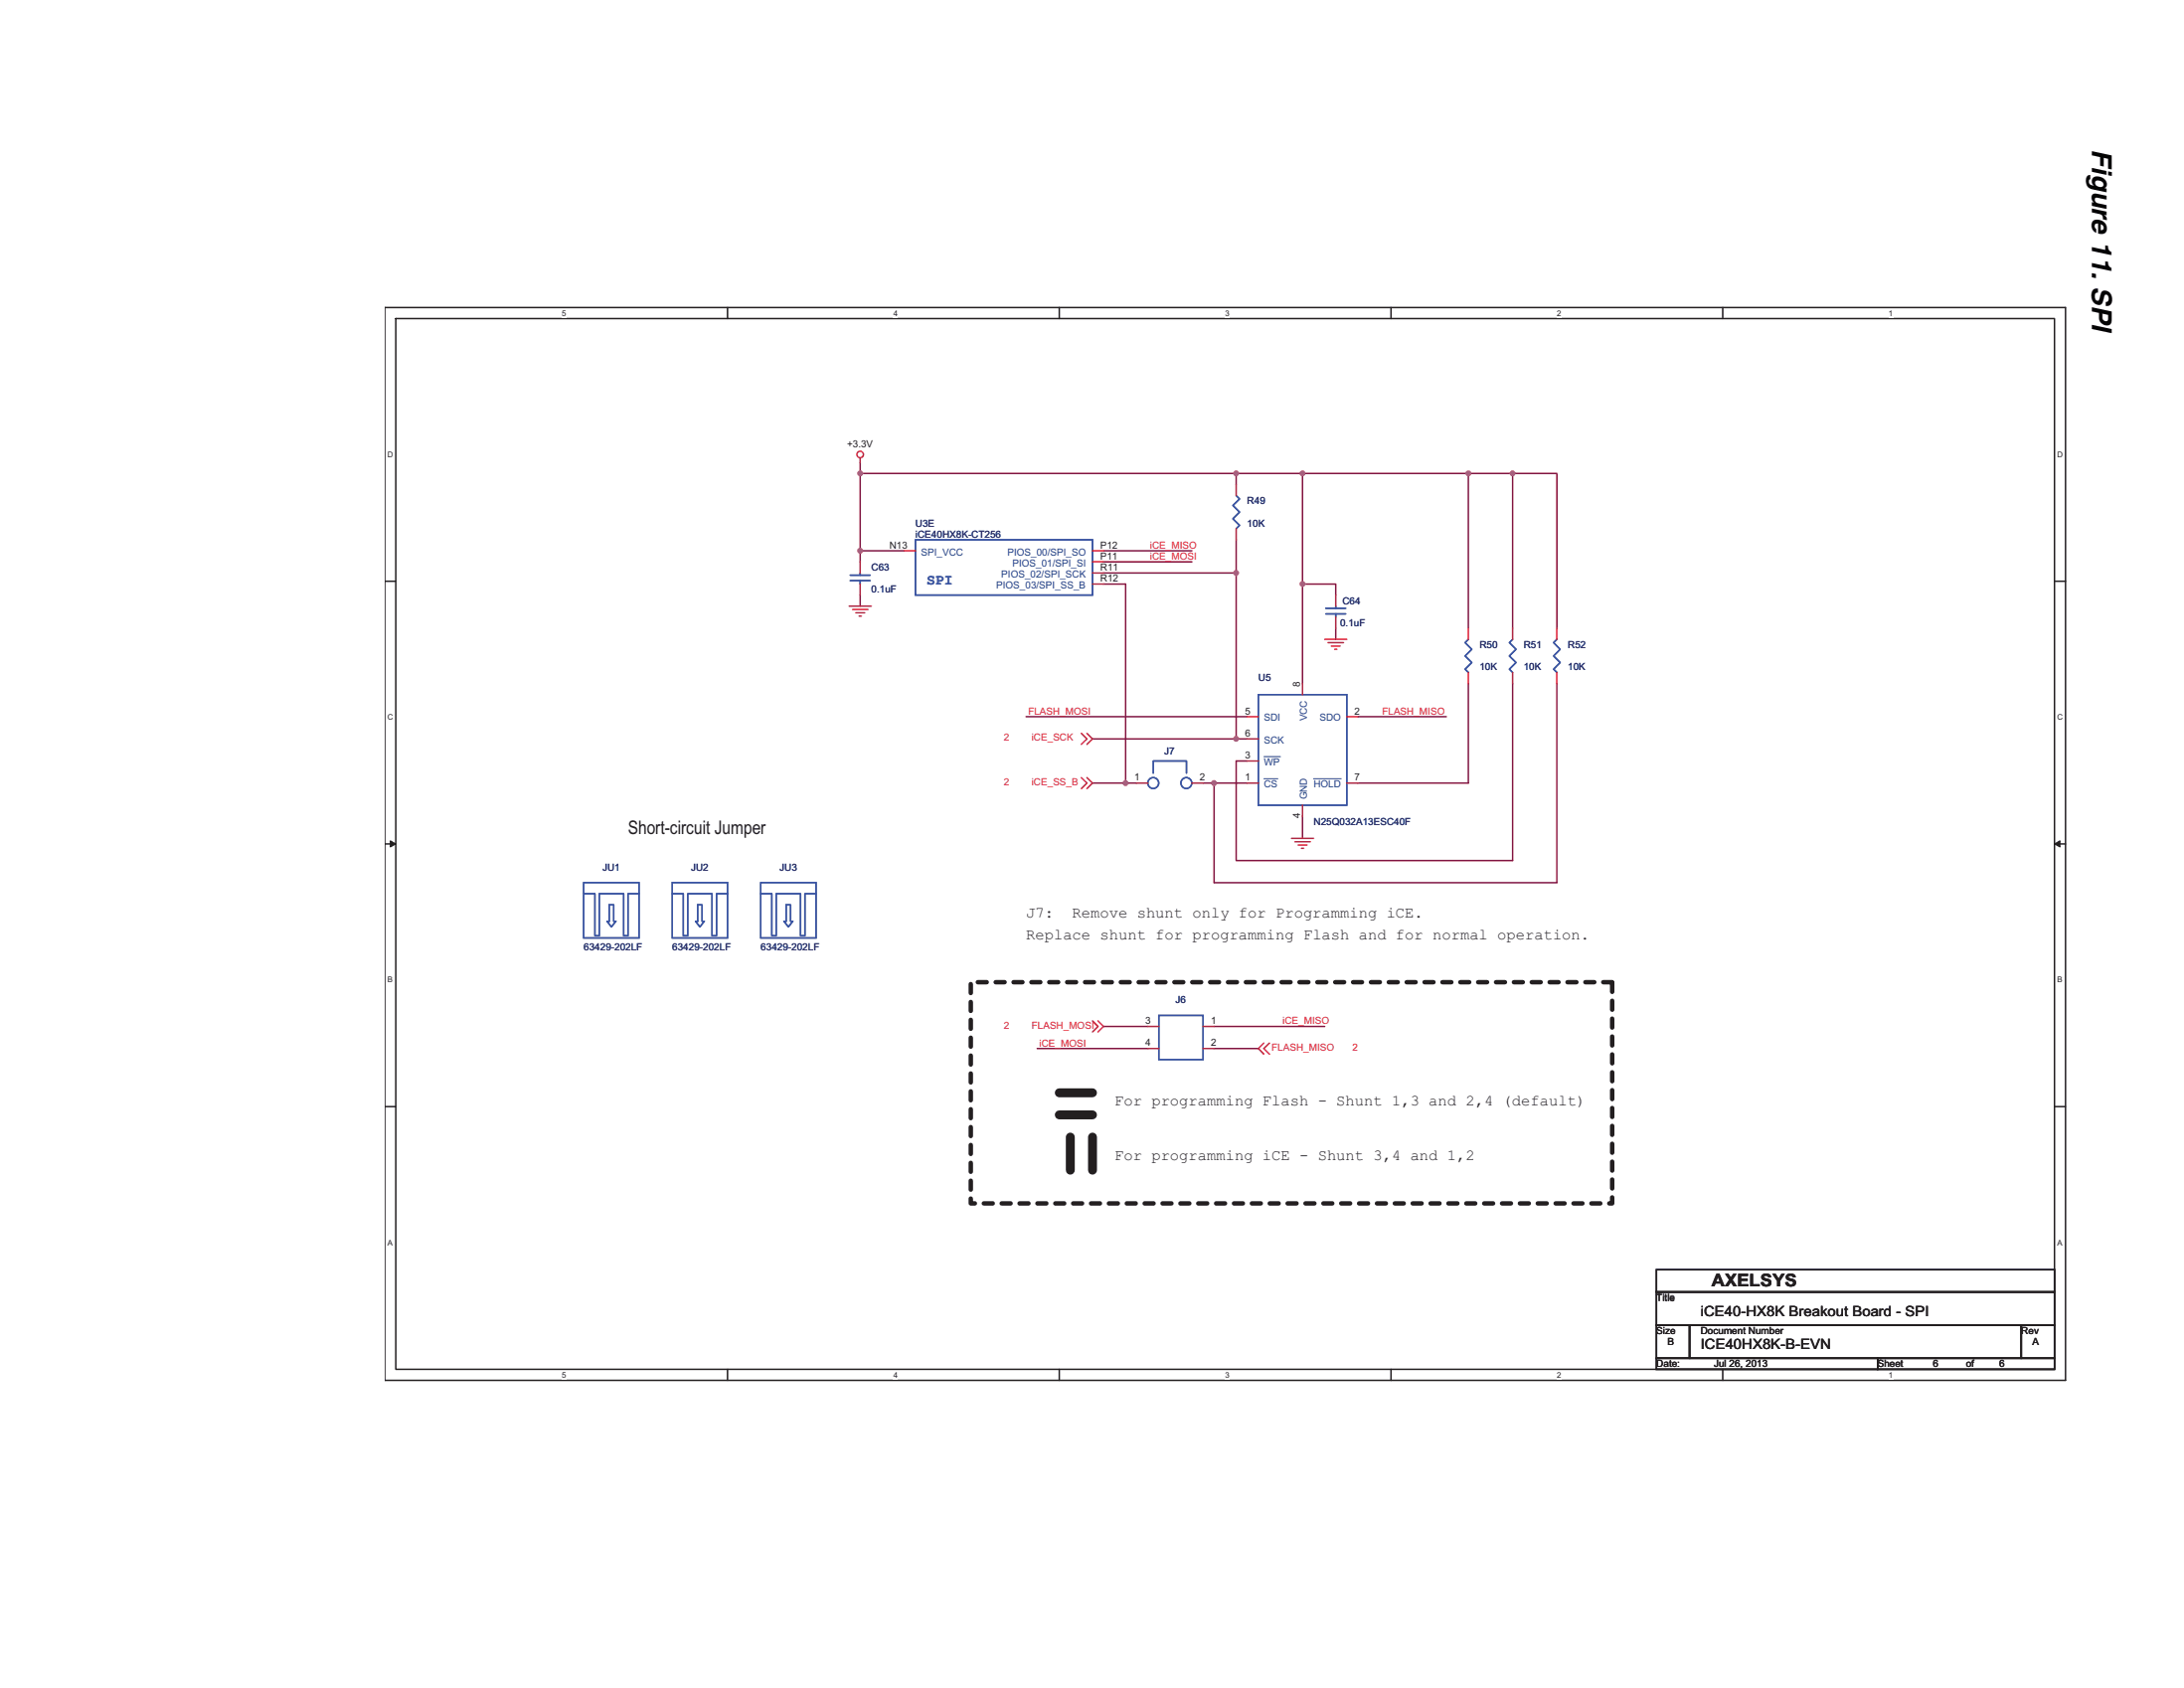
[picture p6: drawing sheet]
<svg xmlns="http://www.w3.org/2000/svg" width="279mm" height="216mm" viewBox="0 0 279 216" stroke-linecap="round" stroke-linejoin="round" font-family="sans-serif">
<path d="M49.2 39.3h215v137.3h-215zM50.6 40.7h212.2v134.4h-212.2z" fill="none" stroke="#231f20" stroke-width=".19"/>
<g fill="#fff">
<path d="M71.9 39.5h.5v1.1h-.5z"/>
<path d="M71.9 175.3h.5v1.1h-.5z"/>
</g>
<path d="M93.1 39.3v1.4M93.1 175.1v1.5" fill="none" stroke="#231f20" stroke-width=".19"/>
<g fill="#fff">
<path d="M114.3 39.5h.6v1.1h-.6z"/>
<path d="M114.3 175.3h.6v1.1h-.6z"/>
</g>
<path d="M135.5 39.3v1.4M135.5 175.1v1.5" fill="none" stroke="#231f20" stroke-width=".19"/>
<g fill="#fff">
<path d="M156.7 39.5h.6v1.1h-.6z"/>
<path d="M156.7 175.3h.6v1.1h-.6z"/>
</g>
<path d="M178 39.3v1.4M178 175.1v1.5" fill="none" stroke="#231f20" stroke-width=".19"/>
<g fill="#fff">
<path d="M199.2 39.5h.5v1.1h-.5z"/>
<path d="M199.2 175.3h.5v1.1h-.5z"/>
</g>
<path d="M220.4 39.3v1.4M220.4 175.1v1.5" fill="none" stroke="#231f20" stroke-width=".19"/>
<g fill="#fff">
<path d="M241.6 39.5h.6v1.1h-.6z"/>
<path d="M241.6 175.3h.6v1.1h-.6z"/>
<path d="M49.6 57.5h.7v1.2h-.7z"/>
<path d="M263.2 57.5h.7v1.2h-.7z"/>
<path d="M49.6 91.1h.7v1.2h-.7z"/>
<path d="M263.2 91.1h.7v1.2h-.7z"/>
</g>
<path d="M49.2 74.3h1.4M262.8 74.3h1.4" fill="none" stroke="#231f20" stroke-width=".19"/>
<g fill="#fff">
<path d="M49.6 124.7h.6v1.2h-.6z"/>
<path d="M263.2 124.7h.7v1.2h-.7z"/>
</g>
<path d="M49.2 107.9h1.4M262.8 107.9h1.4" fill="none" stroke="#231f20" stroke-width=".19"/>
<path d="M49.9 107.5l.7 .4-.7 .4z" fill="#231f20"/>
<path d="M49.9 107.5l.7 .4-.7 .4z" fill="none" stroke="#231f20" stroke-width=".13"/>
<path d="M262.8 107.9l.7-.4v.8z" fill="#231f20"/>
<path d="M262.8 107.9l.7-.4v.8z" fill="none" stroke="#231f20" stroke-width=".13"/>
<g fill="#fff">
<path d="M49.6 158.3h.6v1.2h-.6z"/>
<path d="M263.2 158.3h.7v1.2h-.7z"/>
</g>
<path d="M49.2 141.5h1.4M262.8 141.5h1.4" fill="none" stroke="#231f20" stroke-width=".19"/>
<path d="M135.5 139.8h4.3M135.5 142.6h4.3M136.9 145.4v4.3M139.8 145.4v4.3" fill="none" stroke="#231f20" stroke-width="1.1"/>
<path d="M124.2 125.6h82v28.3h-82z" fill="none" stroke="#231f20" stroke-width=".57" stroke-dasharray="1.1 1.1"/>
<path d="M110 59.1v1.5h48.1v1.4M166.6 60.6v14.1h4.3v1.4" fill="none" stroke="#7f1542" stroke-width=".19"/>
<circle cx="166.6" cy="60.5" r=".28" fill="#b9529f"/>
<circle cx="166.6" cy="60.5" r=".28" fill="none" stroke="#b9529f" stroke-width=".19"/>
<path d="M141.2 70.5h11.3M158.1 73.3v21.2M170.9 80.4v1.4" fill="none" stroke="#7f1542" stroke-width=".19"/>
<circle cx="158.1" cy="94.5" r=".28" fill="#b9529f"/>
<circle cx="158.1" cy="94.5" r=".28" fill="none" stroke="#b9529f" stroke-width=".19"/>
<circle cx="158.1" cy="73.3" r=".28" fill="#b9529f"/>
<circle cx="158.1" cy="73.3" r=".28" fill="none" stroke="#b9529f" stroke-width=".19"/>
<path d="M110 70.5h5.7M158.1 69v4.3h-16.9" fill="none" stroke="#7f1542" stroke-width=".19"/>
<circle cx="110" cy="70.4" r=".28" fill="#b9529f"/>
<circle cx="110" cy="70.4" r=".28" fill="none" stroke="#b9529f" stroke-width=".19"/>
<path d="M110 60.6v11.3M110 76.1v1.4" fill="none" stroke="#7f1542" stroke-width=".19"/>
<circle cx="110" cy="60.5" r=".28" fill="#b9529f"/>
<circle cx="110" cy="60.5" r=".28" fill="none" stroke="#b9529f" stroke-width=".19"/>
<path d="M141.2 71.9h11.3M141.2 74.7h2.8M166.6 74.7v12.7M131.3 91.7h28.3M139.8 94.5h19.8M155.3 100.2h4.3" fill="none" stroke="#7f1542" stroke-width=".19"/>
<circle cx="166.6" cy="74.7" r=".28" fill="#b9529f"/>
<circle cx="166.6" cy="74.7" r=".28" fill="none" stroke="#b9529f" stroke-width=".19"/>
<path d="M158.1 60.6h8.5" fill="none" stroke="#7f1542" stroke-width=".19"/>
<circle cx="158.1" cy="60.5" r=".27" fill="#b9529f"/>
<circle cx="158.1" cy="60.5" r=".27" fill="none" stroke="#b9529f" stroke-width=".19"/>
<path d="M187.9 60.6v19.8" fill="none" stroke="#7f1542" stroke-width=".19"/>
<circle cx="187.9" cy="60.5" r=".28" fill="#b9529f"/>
<circle cx="187.9" cy="60.5" r=".28" fill="none" stroke="#b9529f" stroke-width=".19"/>
<path d="M166.6 60.6h21.3M193.5 60.6v19.8M187.9 87.4v12.8h-14.2M193.5 87.4v22.7h-35.4v-12.8h1.5M199.2 87.4v25.5h-43.9" fill="none" stroke="#7f1542" stroke-width=".19"/>
<circle cx="193.5" cy="60.5" r=".27" fill="#b9529f"/>
<circle cx="193.5" cy="60.5" r=".27" fill="none" stroke="#b9529f" stroke-width=".19"/>
<path d="M144 74.7v25.5M187.9 60.6h11.3v19.8" fill="none" stroke="#7f1542" stroke-width=".19"/>
<circle cx="144" cy="100.2" r=".28" fill="#b9529f"/>
<circle cx="144" cy="100.2" r=".28" fill="none" stroke="#b9529f" stroke-width=".19"/>
<path d="M173.7 91.7h11.3M139.8 100.2h4.2M155.3 100.2v12.7M166.6 104.4v2.8M132.7 134.1h14.1M141.2 131.3h5.6M155.3 134.1h5.7M155.3 131.3h14.2" fill="none" stroke="#7f1542" stroke-width=".19"/>
<circle cx="155.3" cy="100.2" r=".28" fill="#b9529f"/>
<circle cx="155.3" cy="100.2" r=".28" fill="none" stroke="#b9529f" stroke-width=".19"/>
<path d="M144 100.2h1.4M153.9 100.2h1.4" fill="none" stroke="#7f1542" stroke-width=".19"/>
<g fill="none" stroke="#ed2024" stroke-width=".19">
<path d="M110 58.6v.5M108.6 77.5h2.9M109.1 78h1.9M109.5 78.4h1.1M109.9 78.8h.3M110 74.7v1.4M110 71.9v1.4M115.7 70.5h1.4M139.8 70.5h1.4M139.8 71.9h1.4M139.8 73.3h1.4M139.8 74.7h1.4"/>
<path d="M158.1 67.6v1.4M158.1 62v1.4M170.9 78.9v1.5M170.9 76.1v1.4M138.3 93.8l.8 .7-.8 .7M138.3 99.5l.8 .7-.8 .7M139.1 93.8l.7 .7-.7 .7M139.1 99.5l.7 .7-.7 .7M159.6 91.7h1.4M159.6 94.5h1.4M159.6 97.3h1.4M166.6 87.4v1.4"/>
<path d="M169.5 81.8h2.8M169.9 82.2h2M170.3 82.6h1.1M170.7 83h.3M172.3 91.7h1.4M187.9 80.4v1.4M187.9 86v1.4M193.5 80.4v1.4M193.5 86v1.4M199.2 80.4v1.4M199.2 86v1.4M145.4 100.2h1.4"/>
<path d="M152.5 100.2h1.4M159.6 100.2h1.4M165.2 107.2h2.9M165.7 107.7h1.9M166.1 108.1h1.1M166.5 108.5h.3M166.6 103v1.4M172.3 100.2h1.4M139.8 130.6l.7 .7-.7 .7M140.5 130.6l.7 .7-.7 .7M146.8 131.3h1.4M146.8 134.1h1.4"/>
<path d="M153.9 134.1h1.4M153.9 131.3h1.4M161.7 133.4l-.7 .7 .7 .7M162.4 133.4l-.7 .7 .7 .7"/>
<circle cx="110" cy="58.1" r=".42"/>
</g>
<path d="M211.9 162.4h50.9v2.8h-50.9zM211.9 165.2h50.9v4.3h-50.9zM211.9 169.5h4.2v4.2h-4.2zM211.9 173.7h28.3v1.4h-28.3zM216.1 169.5h42.5v4.2h-42.5zM240.2 173.7h22.6v1.4h-22.6zM258.6 169.5h4.2v4.2h-4.2z" fill="none" stroke="#231f20" stroke-width=".19"/>
<g fill="none" stroke="#3953a4" stroke-width=".19">
<path d="M108.8 74.3h2.5M108.8 73.6h2.5M110 74.3v.4M110 73.3v.3M117.1 69h22.7v7.1h-22.7zM158.1 63.4l.5 .4-.9 .9 .9 .8-.9 .9 .9 .8-.5 .4M169.6 78.5h2.6M169.6 77.8h2.6M170.9 78.5v.4M170.9 77.5v.3M147.5 98.9v-1.6h4.3v1.6M161 88.8h11.3v14.2h-11.3z"/>
<path d="M187.9 81.8l-.5 .4 .9 .8-.9 .9 .9 .8-.9 .9 .5 .4M193.5 81.8l-.4 .4 .8 .8-.8 .9 .8 .8-.8 .9 .4 .4M199.2 81.8l-.4 .4 .8 .8-.8 .9 .8 .8-.8 .9 .4 .4M74.7 112.9h7.1v7.1h-7.1zM74.7 114.3h1.4v5.4h.6v-5.4h3.1v5.4h.5v-5.4h1.5M77.9 115.7h.6v2.1h.3l-.6 .8-.5-.8h.2zM86 114.3h1.4v5.4h.6v-5.4h3.1v5.4h.6v-5.4h1.4M86 112.9h7.1v7.1h-7.1zM89.3 115.7h.5v2.1h.3l-.6 .8-.5-.8h.3zM97.3 114.3h1.4v5.4h.6v-5.4h3.1v5.4h.6v-5.4h1.4M97.3 112.9h7.1v7.1h-7.1zM100.6 115.7h.5v2.1h.3l-.5 .8-.6-.8h.3z"/>
<path d="M148.2 129.9h5.7v5.6h-5.7z"/>
<circle cx="147.5" cy="100.2" r=".7"/>
<circle cx="151.8" cy="100.2" r=".7"/>
</g>
<path d="M161.7 99.6h1.8M161.7 96.8h2.1M168 99.6h3.6" fill="none" stroke="#1d437e" stroke-width=".13"/>
<circle cx="166.6" cy="60.5" r=".28" fill="#b9529f"/>
<circle cx="166.6" cy="60.5" r=".28" fill="none" stroke="#b9529f" stroke-width=".19"/>
<circle cx="158.1" cy="94.5" r=".28" fill="#b9529f"/>
<circle cx="158.1" cy="94.5" r=".28" fill="none" stroke="#b9529f" stroke-width=".19"/>
<circle cx="158.1" cy="73.3" r=".28" fill="#b9529f"/>
<circle cx="158.1" cy="73.3" r=".28" fill="none" stroke="#b9529f" stroke-width=".19"/>
<circle cx="110" cy="70.4" r=".28" fill="#b9529f"/>
<circle cx="110" cy="70.4" r=".28" fill="none" stroke="#b9529f" stroke-width=".19"/>
<circle cx="110" cy="60.5" r=".28" fill="#b9529f"/>
<circle cx="110" cy="60.5" r=".28" fill="none" stroke="#b9529f" stroke-width=".19"/>
<circle cx="166.6" cy="74.7" r=".28" fill="#b9529f"/>
<circle cx="166.6" cy="74.7" r=".28" fill="none" stroke="#b9529f" stroke-width=".19"/>
<circle cx="158.1" cy="60.5" r=".27" fill="#b9529f"/>
<circle cx="158.1" cy="60.5" r=".27" fill="none" stroke="#b9529f" stroke-width=".19"/>
<circle cx="187.9" cy="60.5" r=".28" fill="#b9529f"/>
<circle cx="187.9" cy="60.5" r=".28" fill="none" stroke="#b9529f" stroke-width=".19"/>
<circle cx="193.5" cy="60.5" r=".27" fill="#b9529f"/>
<circle cx="193.5" cy="60.5" r=".27" fill="none" stroke="#b9529f" stroke-width=".19"/>
<circle cx="144" cy="100.2" r=".28" fill="#b9529f"/>
<circle cx="144" cy="100.2" r=".28" fill="none" stroke="#b9529f" stroke-width=".19"/>
<circle cx="155.3" cy="100.2" r=".28" fill="#b9529f"/>
<circle cx="155.3" cy="100.2" r=".28" fill="none" stroke="#b9529f" stroke-width=".19"/>
<text font-size="3.5" x="267.7" y="19" transform="rotate(90 267.7 19)">Figure 11. SPI</text>
<text font-size="2.4" fill="#231f20" x="80.3" y="106.6">Short-circuit Jumper</text>
<text font-size="2.2" fill="#231f20" x="219" y="164.5">AXELSYS</text>
<g font-size="2" fill="#231f20">
<text x="131.3" y="117.3">J7:</text>
<text x="137.2" y="117.3">Remove shunt only for Programming iCE.</text>
<text x="131.3" y="120.1">Replace shunt for programming Flash and for normal operation.</text>
<text x="142.6" y="141.4">For programming Flash - Shunt 1,3 and 2,4 (default)</text>
<text x="142.6" y="148.4">For programming iCE - Shunt 3,4 and 1,2</text>
</g>
<text font-size="1.8" fill="#3953a4" x="118.5" y="74.8">SPI</text>
<g font-size="1.8" fill="#231f20">
<text x="217.6" y="172.5">ICE40HX8K-B-EVN</text>
<text x="217.6" y="168.3">iCE40-HX8K Breakout Board - SPI</text>
</g>
<g font-size="1.3" fill="#231f20">
<text x="108.4" y="57.2">+3.3V</text>
<text x="113.8" y="70.2">N13</text>
<text x="140.8" y="70.2">P12</text>
<text x="140.8" y="71.6">P11</text>
<text x="140.8" y="74.4">R12</text>
<text x="140.8" y="73">R11</text>
<text x="166.3" y="87.9" transform="rotate(-90 166.3 87.9)">8</text>
<text x="159.3" y="91.4">5</text>
<text x="159.3" y="94.2">6</text>
<text x="173.3" y="91.4">2</text>
<text x="145.1" y="99.9">1</text>
<text x="153.5" y="99.9">2</text>
<text x="159.3" y="97">3</text>
<text x="159.3" y="99.9">1</text>
<text x="173.3" y="99.9">7</text>
<text x="166.3" y="104.7" transform="rotate(-90 166.3 104.7)">4</text>
<text x="146.5" y="131">3</text>
<text x="154.9" y="131">1</text>
<text x="146.5" y="133.8">4</text>
<text x="154.9" y="133.8">2</text>
<text x="211.9" y="166.4">Title</text>
<text x="211.9" y="170.6">Size</text>
<text x="213.3" y="172">B</text>
<text x="217.6" y="170.6">Document Number</text>
<text x="258.6" y="170.6">Rev</text>
<text x="260" y="172">A</text>
<text x="211.9" y="174.9">Date:</text>
<text x="219.3" y="174.9">Jul 26, 2013</text>
<text x="240.2" y="174.9">Sheet</text>
<text x="247.3" y="174.9">6</text>
<text x="251.5" y="174.9">of</text>
<text x="255.8" y="174.9">6</text>
</g>
<g font-size="1.3" fill="#282973">
<text x="159.6" y="64.5">R49</text>
<text x="117.1" y="67.3">U3E</text>
<text x="117.1" y="68.8">iCE40HX8K-CT256</text>
<text x="159.6" y="67.3">10K</text>
<text x="111.5" y="75.8">0.1uF</text>
<text x="111.5" y="73">C63</text>
<text x="171.7" y="77.2">C64</text>
<text x="171.4" y="80.1">0.1uF</text>
<text x="189.3" y="82.9">R50</text>
<text x="194.9" y="82.9">R51</text>
<text x="200.6" y="82.9">R52</text>
<text x="161" y="87.1">U5</text>
<text x="189.3" y="85.7">10K</text>
<text x="194.9" y="85.7">10K</text>
<text x="200.6" y="85.7">10K</text>
<text x="148.9" y="96.5">J7</text>
<text x="168.1" y="105.5">N25Q032A13ESC40F</text>
<text x="77.1" y="111.3">JU1</text>
<text x="88.4" y="111.3">JU2</text>
<text x="99.7" y="111.3">JU3</text>
<text x="74.7" y="121.5">63429-202LF</text>
<text x="86" y="121.5">63429-202LF</text>
<text x="97.3" y="121.5">63429-202LF</text>
<text x="150.4" y="128.3">J6</text>
</g>
<g font-size="1.3" fill="#1d437e">
<text x="117.8" y="71">SPI_VCC</text>
<text x="128.9" y="71">PIOS_00/SPI_SO</text>
<text x="127.4" y="75.3">PIOS_03/SPI_SS_B</text>
<text x="128.1" y="73.9">PIOS_02/SPI_SCK</text>
<text x="129.5" y="72.4">PIOS_01/SPI_SI</text>
<text x="161.7" y="95.1">SCK</text>
<text x="161.7" y="92.2">SDI</text>
<text x="167.2" y="92.2" transform="rotate(-90 167.2 92.2)">VCC</text>
<text x="168.8" y="92.2">SDO</text>
<text x="161.7" y="100.7">CS</text>
<text x="161.7" y="97.9">WP</text>
<text x="168" y="100.7">HOLD</text>
<text x="167.2" y="102.3" transform="rotate(-90 167.2 102.3)">GND</text>
</g>
<g font-size="1.3" fill="#ed2024">
<text x="147.1" y="70.2">iCE_MISO</text>
<text x="147.1" y="71.6">iCE_MOSI</text>
<text x="128.4" y="94.8">2</text>
<text x="131.5" y="91.4">FLASH_MOSI</text>
<text x="132" y="94.8">iCE_SCK</text>
<text x="176.8" y="91.4">FLASH_MISO</text>
<text x="128.4" y="100.5">2</text>
<text x="132" y="100.5">iCE_SS_B</text>
<text x="128.4" y="131.6">2</text>
<text x="132" y="131.6">FLASH_MOSI</text>
<text x="164.1" y="131">iCE_MISO</text>
<text x="133" y="133.8">iCE_MOSI</text>
<text x="162.7" y="134.4">FLASH_MISO</text>
<text x="173" y="134.4">2</text>
</g>
<g font-size="1" fill="#231f20">
<text x="71.9" y="40.4">5</text>
<text x="114.3" y="40.4">4</text>
<text x="156.7" y="40.4">3</text>
<text x="199.2" y="40.4">2</text>
<text x="241.6" y="40.4">1</text>
<text x="49.6" y="58.5">D</text>
<text x="263.2" y="58.5">D</text>
<text x="49.6" y="92.1">C</text>
<text x="263.2" y="92.1">C</text>
<text x="49.6" y="125.7">B</text>
<text x="263.2" y="125.7">B</text>
<text x="49.6" y="159.3">A</text>
<text x="263.2" y="159.3">A</text>
<text x="71.9" y="176.2">5</text>
<text x="114.3" y="176.2">4</text>
<text x="156.7" y="176.2">3</text>
<text x="199.2" y="176.2">2</text>
<text x="241.6" y="176.2">1</text>
</g>
</svg>
